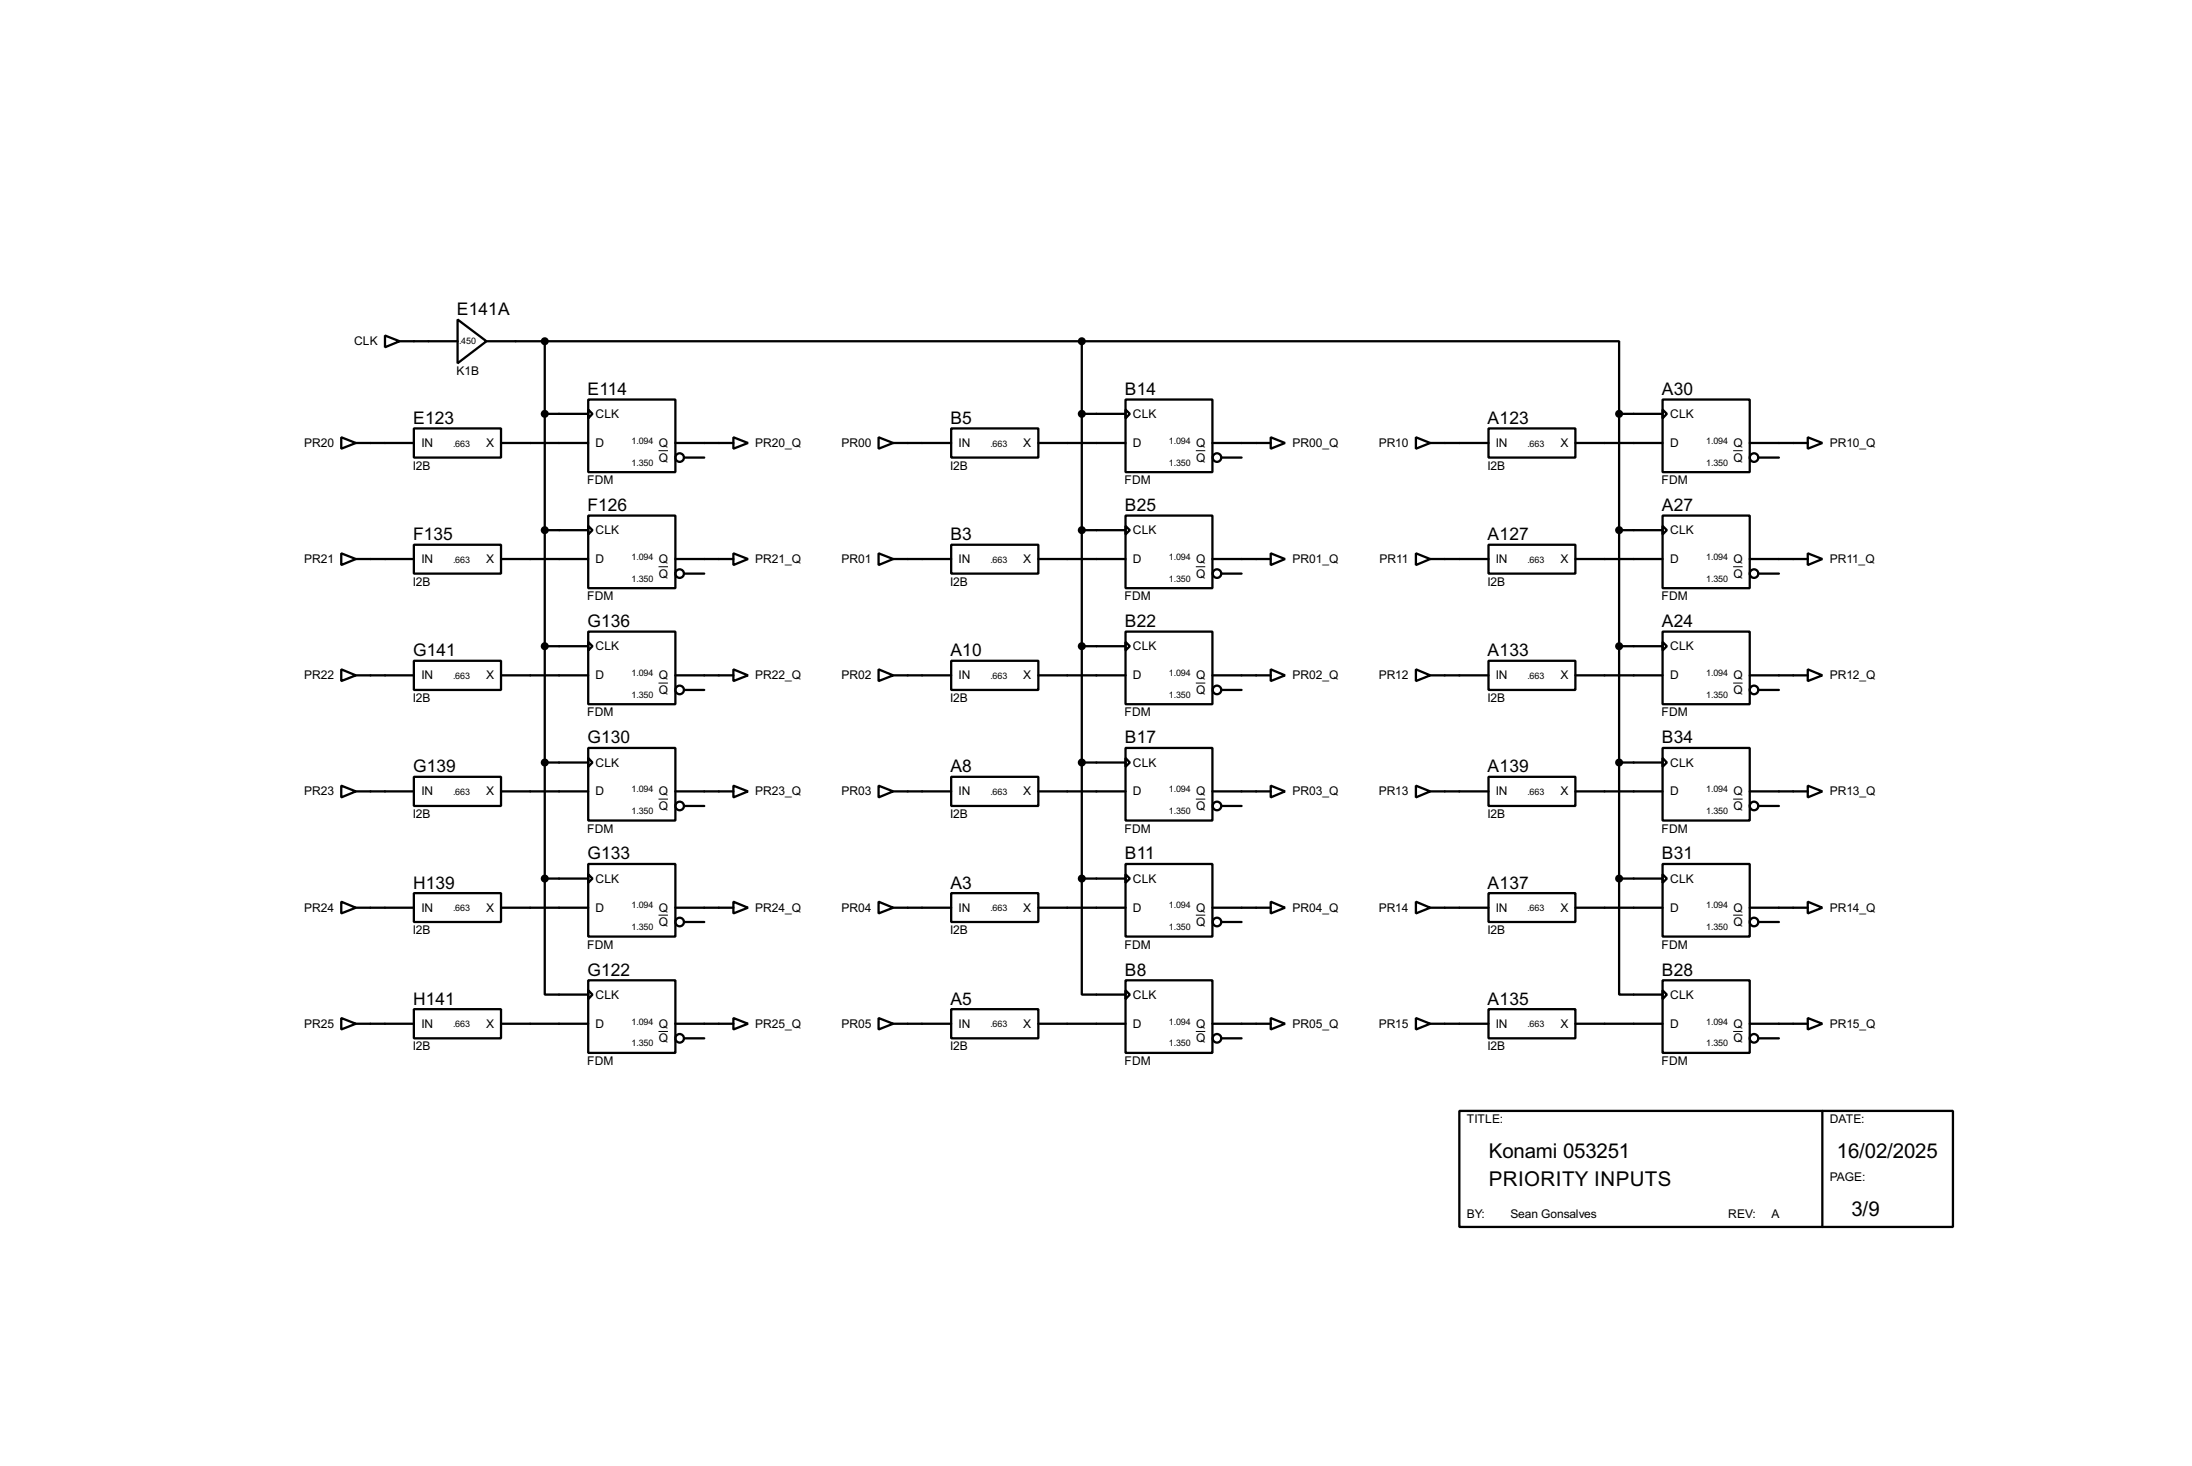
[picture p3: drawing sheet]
<svg xmlns="http://www.w3.org/2000/svg" width="383mm" height="256mm" viewBox="0 0 383 256" stroke-linecap="round" stroke-linejoin="round" font-family="sans-serif">
<g fill="none" stroke="#000" stroke-width=".4">
<path d="M67.4 58.7l2.5 1-2.5 1.1zM69.9 59.7h10.2M80.1 55.9l5 3.8-5 3.9zM85.1 59.7h104.2M95.3 59.7v94M189.3 59.7h94v12.7M189.3 59.7v94M59.7 76.5l2.6 1-2.6 1zM62.3 77.5h10.1M72.4 75h15.3v5.1h-15.3zM87.7 77.5h15.2M95.3 72.4h7.6"/>
<path d="M102.9 69.9h15.3v12.7h-15.3zM102.9 71.7l.8 .7-.8 .8zM118.2 77.5h10.1M128.3 76.5l2.6 1-2.6 1zM153.7 76.5l2.6 1-2.6 1zM156.3 77.5h10.1M166.4 75h15.3v5.1h-15.3zM181.7 77.5h15.2M189.3 72.4h7.6M196.9 69.9h15.2v12.7h-15.2zM196.9 71.7l.8 .7-.8 .8zM212.1 77.5h10.2"/>
<path d="M222.3 76.5l2.5 1-2.5 1zM247.7 76.5l2.5 1-2.5 1zM250.2 77.5h10.2M260.4 75h15.2v5.1h-15.2zM275.6 77.5h15.3M283.3 72.4v81.3M283.3 72.4h7.6M290.9 69.9h15.2v12.7h-15.2zM290.9 71.7l.7 .7-.7 .8zM306.1 77.5h10.2M316.3 76.5l2.5 1-2.5 1zM59.7 96.8l2.6 1-2.6 1.1z"/>
<path d="M62.3 97.8h10.1M72.4 95.3h15.3v5.1h-15.3zM87.7 97.8h15.2M95.3 92.8h7.6M102.9 90.2h15.3v12.7h-15.3zM102.9 92l.8 .8-.8 .7zM118.2 97.8h10.1M119.7 80.1h3.5M128.3 96.8l2.6 1-2.6 1.1zM153.7 96.8l2.6 1-2.6 1.1zM156.3 97.8h10.1M166.4 95.3h15.3v5.1h-15.3z"/>
<path d="M181.7 97.8h15.2M189.3 92.8h7.6M196.9 90.2h15.2v12.7h-15.2zM196.9 92l.8 .8-.8 .7zM212.1 97.8h10.2M213.7 80.1h3.5M222.3 96.8l2.5 1-2.5 1.1zM247.7 96.8l2.5 1-2.5 1.1zM250.2 97.8h10.2M260.4 95.3h15.2v5.1h-15.2zM275.6 97.8h15.3M283.3 92.8h7.6"/>
<path d="M290.9 90.2h15.2v12.7h-15.2zM290.9 92l.7 .8-.7 .7zM306.1 97.8h10.2M307.6 80.1h3.6M316.3 96.8l2.5 1-2.5 1.1zM59.7 117.1l2.6 1.1-2.6 1zM62.3 118.2h10.1M72.4 115.6h15.3v5.1h-15.3zM87.7 118.2h15.2M95.3 113.1h7.6M102.9 110.5h15.3v12.7h-15.3zM102.9 112.3l.8 .8-.8 .7z"/>
<path d="M118.2 118.2h10.1M119.7 100.4h3.5M128.3 117.1l2.6 1.1-2.6 1zM153.7 117.1l2.6 1.1-2.6 1zM156.3 118.2h10.1M166.4 115.6h15.3v5.1h-15.3zM181.7 118.2h15.2M189.3 113.1h7.6M196.9 110.5h15.2v12.7h-15.2zM196.9 112.3l.8 .8-.8 .7zM212.1 118.2h10.2M213.7 100.4h3.5"/>
<path d="M222.3 117.1l2.5 1.1-2.5 1zM247.7 117.1l2.5 1.1-2.5 1zM250.2 118.2h10.2M260.4 115.6h15.2v5.1h-15.2zM275.6 118.2h15.3M283.3 113.1h7.6M290.9 110.5h15.2v12.7h-15.2zM290.9 112.3l.7 .8-.7 .7zM306.1 118.2h10.2M307.6 100.4h3.6M316.3 117.1l2.5 1.1-2.5 1zM59.7 137.5l2.6 1-2.6 1z"/>
<path d="M62.3 138.5h10.1M72.4 135.9h15.3v5.1h-15.3zM87.7 138.5h15.2M95.3 133.4h7.6M102.9 130.9h15.3v12.7h-15.3zM102.9 132.6l.8 .8-.8 .8zM118.2 138.5h10.1M119.7 120.7h3.5M128.3 137.5l2.6 1-2.6 1zM153.7 137.5l2.6 1-2.6 1zM156.3 138.5h10.1M166.4 135.9h15.3v5.1h-15.3z"/>
<path d="M181.7 138.5h15.2M189.3 133.4h7.6M196.9 130.9h15.2v12.7h-15.2zM196.9 132.6l.8 .8-.8 .8zM212.1 138.5h10.2M213.7 120.7h3.5M222.3 137.5l2.5 1-2.5 1zM247.7 137.5l2.5 1-2.5 1zM250.2 138.5h10.2M260.4 135.9h15.2v5.1h-15.2zM275.6 138.5h15.3M283.3 133.4h7.6"/>
<path d="M290.9 130.9h15.2v12.7h-15.2zM290.9 132.6l.7 .8-.7 .8zM306.1 138.5h10.2M307.6 120.7h3.6M316.3 137.5l2.5 1-2.5 1zM59.7 157.8l2.6 1-2.6 1zM62.3 158.8h10.1M72.4 156.3h15.3v5h-15.3zM87.7 158.8h15.2M95.3 153.7v20.3h7.6M95.3 153.7h7.6M102.9 151.2h15.3v12.7h-15.3z"/>
<path d="M102.9 153l.8 .7-.8 .8zM118.2 158.8h10.1M119.7 141h3.5M128.3 157.8l2.6 1-2.6 1zM153.7 157.8l2.6 1-2.6 1zM156.3 158.8h10.1M166.4 156.3h15.3v5h-15.3zM181.7 158.8h15.2M189.3 153.7v20.3h7.6M189.3 153.7h7.6M196.9 151.2h15.2v12.7h-15.2zM196.9 153l.8 .7-.8 .8z"/>
<path d="M212.1 158.8h10.2M213.7 141h3.5M222.3 157.8l2.5 1-2.5 1zM247.7 157.8l2.5 1-2.5 1zM250.2 158.8h10.2M260.4 156.3h15.2v5h-15.2zM275.6 158.8h15.3M283.3 153.7v20.3h7.6M283.3 153.7h7.6M290.9 151.2h15.2v12.7h-15.2zM290.9 153l.7 .7-.7 .8zM306.1 158.8h10.2"/>
<path d="M307.6 141h3.6M316.3 157.8l2.5 1-2.5 1zM59.7 178.1l2.6 1-2.6 1zM62.3 179.1h10.1M72.4 176.6h15.3v5.1h-15.3zM87.7 179.1h15.2M102.9 171.5h15.3v12.7h-15.3zM102.9 173.3l.8 .7-.8 .8zM118.2 179.1h10.1M119.7 161.3h3.5M128.3 178.1l2.6 1-2.6 1zM153.7 178.1l2.6 1-2.6 1z"/>
<path d="M156.3 179.1h10.1M166.4 176.6h15.3v5.1h-15.3zM181.7 179.1h15.2M196.9 171.5h15.2v12.7h-15.2zM196.9 173.3l.8 .7-.8 .8zM212.1 179.1h10.2M213.7 161.3h3.5M222.3 178.1l2.5 1-2.5 1zM247.7 178.1l2.5 1-2.5 1zM250.2 179.1h10.2M260.4 176.6h15.2v5.1h-15.2zM275.6 179.1h15.3"/>
<path d="M290.9 171.5h15.2v12.7h-15.2zM290.9 173.3l.7 .7-.7 .8zM306.1 179.1h10.2M307.6 161.3h3.6M316.3 178.1l2.5 1-2.5 1zM119.7 181.7h3.5M213.7 181.7h3.5M255.3 194.4h86.4v20.3h-86.4zM307.6 181.7h3.6M318.8 194.4v20.3"/>
<circle cx="118.9" cy="80.1" r=".75"/>
<circle cx="212.9" cy="80.1" r=".75"/>
<circle cx="306.8" cy="80.1" r=".75"/>
<circle cx="118.9" cy="100.4" r=".75"/>
<circle cx="212.9" cy="100.4" r=".75"/>
<circle cx="306.8" cy="100.4" r=".75"/>
<circle cx="118.9" cy="120.7" r=".75"/>
<circle cx="212.9" cy="120.7" r=".75"/>
<circle cx="306.8" cy="120.7" r=".75"/>
<circle cx="118.9" cy="141" r=".75"/>
<circle cx="212.9" cy="141" r=".75"/>
<circle cx="306.8" cy="141" r=".75"/>
<circle cx="118.9" cy="161.3" r=".75"/>
<circle cx="212.9" cy="161.3" r=".75"/>
<circle cx="306.8" cy="161.3" r=".75"/>
<circle cx="118.9" cy="181.7" r=".75"/>
<circle cx="212.9" cy="181.7" r=".75"/>
<circle cx="306.8" cy="181.7" r=".75"/>
</g>
<g fill="none" stroke="#000" stroke-width=".17">
<path d="M115.2 78.9h1.7M209.2 78.9h1.7M303.2 78.9h1.7M115.2 99.2h1.7M209.2 99.2h1.7M303.2 99.2h1.7M115.2 119.5h1.7M209.2 119.5h1.7M303.2 119.5h1.7M115.2 139.8h1.7M209.2 139.8h1.7M303.2 139.8h1.7"/>
<path d="M115.2 160.1h1.7M209.2 160.1h1.7M303.2 160.1h1.7M115.2 180.5h1.7M209.2 180.5h1.7M303.2 180.5h1.7"/>
</g>
<g fill="#000" stroke="#000" stroke-width=".4">
<circle cx="95.3" cy="59.7" r=".5"/>
<circle cx="189.2" cy="59.7" r=".5"/>
<circle cx="95.3" cy="72.4" r=".5"/>
<circle cx="189.2" cy="72.4" r=".5"/>
<circle cx="283.2" cy="72.4" r=".5"/>
<circle cx="95.3" cy="92.8" r=".5"/>
<circle cx="189.2" cy="92.8" r=".5"/>
<circle cx="283.2" cy="92.8" r=".5"/>
<circle cx="95.3" cy="113.1" r=".5"/>
<circle cx="189.2" cy="113.1" r=".5"/>
<circle cx="283.2" cy="113.1" r=".5"/>
<circle cx="95.3" cy="133.4" r=".5"/>
<circle cx="189.2" cy="133.4" r=".5"/>
<circle cx="283.2" cy="133.4" r=".5"/>
<circle cx="95.3" cy="153.7" r=".5"/>
<circle cx="189.2" cy="153.7" r=".5"/>
<circle cx="283.2" cy="153.7" r=".5"/>
</g>
<g font-size="4">
<text x="260.5" y="202.5">Konami 053251</text>
<text x="321.4" y="202.5">16/02/2025</text>
<text x="260.5" y="207.6">PRIORITY INPUTS</text>
<text x="323.9" y="212.7">3/9</text>
</g>
<g font-size="3.4">
<text x="79.9" y="55.1">E141A</text>
<text x="102.8" y="69.1">E114</text>
<text x="196.8" y="69.1">B14</text>
<text x="290.7" y="69.1">A30</text>
<text x="72.3" y="74.1">E123</text>
<text x="166.3" y="74.1">B5</text>
<text x="260.3" y="74.1">A123</text>
<text x="102.8" y="89.4">F126</text>
<text x="196.8" y="89.4">B25</text>
<text x="290.7" y="89.4">A27</text>
<text x="72.3" y="94.5">F135</text>
<text x="166.3" y="94.5">B3</text>
<text x="260.3" y="94.5">A127</text>
<text x="102.8" y="109.7">G136</text>
<text x="196.8" y="109.7">B22</text>
<text x="290.7" y="109.7">A24</text>
<text x="72.3" y="114.8">G141</text>
<text x="166.3" y="114.8">A10</text>
<text x="260.3" y="114.8">A133</text>
<text x="102.8" y="130.1">G130</text>
<text x="196.8" y="130.1">B17</text>
<text x="290.7" y="130.1">B34</text>
<text x="72.3" y="135.1">G139</text>
<text x="166.3" y="135.1">A8</text>
<text x="260.3" y="135.1">A139</text>
<text x="72.3" y="155.5">H139</text>
<text x="102.8" y="150.4">G133</text>
<text x="166.3" y="155.5">A3</text>
<text x="196.8" y="150.4">B11</text>
<text x="260.3" y="155.5">A137</text>
<text x="290.7" y="150.4">B31</text>
<text x="102.8" y="170.7">G122</text>
<text x="196.8" y="170.7">B8</text>
<text x="290.7" y="170.7">B28</text>
<text x="72.3" y="175.8">H141</text>
<text x="166.3" y="175.8">A5</text>
<text x="260.3" y="175.8">A135</text>
</g>
<g font-size="2.4">
<text x="61.9" y="60.4">CLK</text>
<text x="79.9" y="65.6">K1B</text>
<text x="104.2" y="73.1">CLK</text>
<text x="198.2" y="73.1">CLK</text>
<text x="292.2" y="73.1">CLK</text>
<text x="53.2" y="78.2">PR20</text>
<text x="72.2" y="82.2">I2B</text>
<text x="73.7" y="78.2">IN</text>
<text x="85" y="78.2">X</text>
<text x="104.2" y="78.2">D</text>
<text x="115.2" y="78.2">Q</text>
<text x="115.2" y="80.8">Q</text>
<text x="132.1" y="78.2">PR20_Q</text>
<text x="147.2" y="78.2">PR00</text>
<text x="166.2" y="82.2">I2B</text>
<text x="167.7" y="78.2">IN</text>
<text x="179" y="78.2">X</text>
<text x="198.2" y="78.2">D</text>
<text x="209.2" y="78.2">Q</text>
<text x="209.2" y="80.8">Q</text>
<text x="226.1" y="78.2">PR00_Q</text>
<text x="241.2" y="78.2">PR10</text>
<text x="260.2" y="82.2">I2B</text>
<text x="261.7" y="78.2">IN</text>
<text x="273" y="78.2">X</text>
<text x="292.2" y="78.2">D</text>
<text x="303.2" y="78.2">Q</text>
<text x="303.2" y="80.8">Q</text>
<text x="320.1" y="78.2">PR10_Q</text>
<text x="102.7" y="84.7">FDM</text>
<text x="196.7" y="84.7">FDM</text>
<text x="290.7" y="84.7">FDM</text>
<text x="104.2" y="93.5">CLK</text>
<text x="198.2" y="93.5">CLK</text>
<text x="292.2" y="93.5">CLK</text>
<text x="53.2" y="98.5">PR21</text>
<text x="73.7" y="98.5">IN</text>
<text x="85" y="98.5">X</text>
<text x="104.2" y="98.5">D</text>
<text x="115.2" y="98.5">Q</text>
<text x="115.2" y="101.1">Q</text>
<text x="132.1" y="98.5">PR21_Q</text>
<text x="147.2" y="98.5">PR01</text>
<text x="167.7" y="98.5">IN</text>
<text x="179" y="98.5">X</text>
<text x="198.2" y="98.5">D</text>
<text x="209.2" y="98.5">Q</text>
<text x="209.2" y="101.1">Q</text>
<text x="226.1" y="98.5">PR01_Q</text>
<text x="241.3" y="98.5">PR11</text>
<text x="261.7" y="98.5">IN</text>
<text x="273" y="98.5">X</text>
<text x="292.2" y="98.5">D</text>
<text x="303.2" y="98.5">Q</text>
<text x="303.2" y="101.1">Q</text>
<text x="320.1" y="98.5">PR11_Q</text>
<text x="72.2" y="102.5">I2B</text>
<text x="102.7" y="105">FDM</text>
<text x="166.2" y="102.5">I2B</text>
<text x="196.7" y="105">FDM</text>
<text x="260.2" y="102.5">I2B</text>
<text x="290.7" y="105">FDM</text>
<text x="104.2" y="113.8">CLK</text>
<text x="198.2" y="113.8">CLK</text>
<text x="292.2" y="113.8">CLK</text>
<text x="53.2" y="118.9">PR22</text>
<text x="73.7" y="118.9">IN</text>
<text x="85" y="118.9">X</text>
<text x="104.2" y="118.9">D</text>
<text x="115.2" y="118.9">Q</text>
<text x="132.1" y="118.9">PR22_Q</text>
<text x="147.2" y="118.9">PR02</text>
<text x="167.7" y="118.9">IN</text>
<text x="179" y="118.9">X</text>
<text x="198.2" y="118.9">D</text>
<text x="209.2" y="118.9">Q</text>
<text x="226.1" y="118.9">PR02_Q</text>
<text x="241.2" y="118.9">PR12</text>
<text x="261.7" y="118.9">IN</text>
<text x="273" y="118.9">X</text>
<text x="292.2" y="118.9">D</text>
<text x="303.2" y="118.9">Q</text>
<text x="320.1" y="118.9">PR12_Q</text>
<text x="72.2" y="122.8">I2B</text>
<text x="102.7" y="125.3">FDM</text>
<text x="115.2" y="121.4">Q</text>
<text x="166.2" y="122.8">I2B</text>
<text x="196.7" y="125.3">FDM</text>
<text x="209.2" y="121.4">Q</text>
<text x="260.2" y="122.8">I2B</text>
<text x="290.7" y="125.3">FDM</text>
<text x="303.2" y="121.4">Q</text>
<text x="104.2" y="134.1">CLK</text>
<text x="198.2" y="134.1">CLK</text>
<text x="292.2" y="134.1">CLK</text>
<text x="53.2" y="139.2">PR23</text>
<text x="72.2" y="143.1">I2B</text>
<text x="73.7" y="139.2">IN</text>
<text x="85" y="139.2">X</text>
<text x="104.2" y="139.2">D</text>
<text x="115.2" y="139.2">Q</text>
<text x="115.2" y="141.7">Q</text>
<text x="132.1" y="139.2">PR23_Q</text>
<text x="147.2" y="139.2">PR03</text>
<text x="166.2" y="143.1">I2B</text>
<text x="167.7" y="139.2">IN</text>
<text x="179" y="139.2">X</text>
<text x="198.2" y="139.2">D</text>
<text x="209.2" y="139.2">Q</text>
<text x="209.2" y="141.7">Q</text>
<text x="226.1" y="139.2">PR03_Q</text>
<text x="241.2" y="139.2">PR13</text>
<text x="260.2" y="143.1">I2B</text>
<text x="261.7" y="139.2">IN</text>
<text x="273" y="139.2">X</text>
<text x="292.2" y="139.2">D</text>
<text x="303.2" y="139.2">Q</text>
<text x="303.2" y="141.7">Q</text>
<text x="320.1" y="139.2">PR13_Q</text>
<text x="102.7" y="145.7">FDM</text>
<text x="196.7" y="145.7">FDM</text>
<text x="290.7" y="145.7">FDM</text>
<text x="104.2" y="154.4">CLK</text>
<text x="198.2" y="154.4">CLK</text>
<text x="292.2" y="154.4">CLK</text>
<text x="53.2" y="159.5">PR24</text>
<text x="73.7" y="159.5">IN</text>
<text x="85" y="159.5">X</text>
<text x="104.2" y="159.5">D</text>
<text x="115.2" y="159.5">Q</text>
<text x="132.1" y="159.5">PR24_Q</text>
<text x="147.2" y="159.5">PR04</text>
<text x="167.7" y="159.5">IN</text>
<text x="179" y="159.5">X</text>
<text x="198.2" y="159.5">D</text>
<text x="209.2" y="159.5">Q</text>
<text x="226.1" y="159.5">PR04_Q</text>
<text x="241.2" y="159.5">PR14</text>
<text x="261.7" y="159.5">IN</text>
<text x="273" y="159.5">X</text>
<text x="292.2" y="159.5">D</text>
<text x="303.2" y="159.5">Q</text>
<text x="320.1" y="159.5">PR14_Q</text>
<text x="72.2" y="163.4">I2B</text>
<text x="102.7" y="166">FDM</text>
<text x="115.2" y="162">Q</text>
<text x="166.2" y="163.4">I2B</text>
<text x="196.7" y="166">FDM</text>
<text x="209.2" y="162">Q</text>
<text x="260.2" y="163.4">I2B</text>
<text x="290.7" y="166">FDM</text>
<text x="303.2" y="162">Q</text>
<text x="53.2" y="179.8">PR25</text>
<text x="73.7" y="179.8">IN</text>
<text x="85" y="179.8">X</text>
<text x="104.2" y="174.7">CLK</text>
<text x="104.2" y="179.8">D</text>
<text x="115.2" y="179.8">Q</text>
<text x="132.1" y="179.8">PR25_Q</text>
<text x="147.2" y="179.8">PR05</text>
<text x="167.7" y="179.8">IN</text>
<text x="179" y="179.8">X</text>
<text x="198.2" y="174.7">CLK</text>
<text x="198.2" y="179.8">D</text>
<text x="209.2" y="179.8">Q</text>
<text x="226.1" y="179.8">PR05_Q</text>
<text x="241.2" y="179.8">PR15</text>
<text x="261.7" y="179.8">IN</text>
<text x="273" y="179.8">X</text>
<text x="292.2" y="174.7">CLK</text>
<text x="292.2" y="179.8">D</text>
<text x="303.2" y="179.8">Q</text>
<text x="320.1" y="179.8">PR15_Q</text>
<text x="72.2" y="183.8">I2B</text>
<text x="115.2" y="182.4">Q</text>
<text x="166.2" y="183.8">I2B</text>
<text x="209.2" y="182.4">Q</text>
<text x="260.2" y="183.8">I2B</text>
<text x="303.2" y="182.4">Q</text>
<text x="102.7" y="186.3">FDM</text>
<text x="196.7" y="186.3">FDM</text>
<text x="290.7" y="186.3">FDM</text>
<text x="256.6" y="196.5">TITLE:</text>
<text x="320.1" y="196.5">DATE:</text>
<text x="320.1" y="206.7">PAGE:</text>
<text x="256.6" y="213">BY:</text>
<text x="264.2" y="213">Sean Gonsalves</text>
<text x="302.3" y="213">REV:</text>
<text x="309.9" y="213">A</text>
</g>
<g font-size="1.8">
<text x="80.3" y="60.1">.450</text>
<text x="110.5" y="77.6">1.094</text>
<text x="204.5" y="77.6">1.094</text>
<text x="298.5" y="77.6">1.094</text>
<text x="79.3" y="78.2">.663</text>
<text x="110.5" y="81.5">1.350</text>
<text x="173.3" y="78.2">.663</text>
<text x="204.5" y="81.5">1.350</text>
<text x="267.2" y="78.2">.663</text>
<text x="298.5" y="81.5">1.350</text>
<text x="79.3" y="98.5">.663</text>
<text x="110.5" y="98">1.094</text>
<text x="110.5" y="101.8">1.350</text>
<text x="173.3" y="98.5">.663</text>
<text x="204.5" y="98">1.094</text>
<text x="204.5" y="101.8">1.350</text>
<text x="267.2" y="98.5">.663</text>
<text x="298.5" y="98">1.094</text>
<text x="298.5" y="101.8">1.350</text>
<text x="79.3" y="118.8">.663</text>
<text x="110.5" y="118.3">1.094</text>
<text x="173.3" y="118.8">.663</text>
<text x="204.5" y="118.3">1.094</text>
<text x="267.2" y="118.8">.663</text>
<text x="298.5" y="118.3">1.094</text>
<text x="110.5" y="122.1">1.350</text>
<text x="204.5" y="122.1">1.350</text>
<text x="298.5" y="122.1">1.350</text>
<text x="79.3" y="139.1">.663</text>
<text x="110.5" y="138.6">1.094</text>
<text x="110.5" y="142.4">1.350</text>
<text x="173.3" y="139.1">.663</text>
<text x="204.5" y="138.6">1.094</text>
<text x="204.5" y="142.4">1.350</text>
<text x="267.2" y="139.1">.663</text>
<text x="298.5" y="138.6">1.094</text>
<text x="298.5" y="142.4">1.350</text>
<text x="79.3" y="159.5">.663</text>
<text x="110.5" y="158.9">1.094</text>
<text x="173.3" y="159.5">.663</text>
<text x="204.5" y="158.9">1.094</text>
<text x="267.2" y="159.5">.663</text>
<text x="298.5" y="158.9">1.094</text>
<text x="110.5" y="162.7">1.350</text>
<text x="204.5" y="162.7">1.350</text>
<text x="298.5" y="162.7">1.350</text>
<text x="79.3" y="179.8">.663</text>
<text x="110.5" y="179.3">1.094</text>
<text x="173.3" y="179.8">.663</text>
<text x="204.5" y="179.3">1.094</text>
<text x="267.2" y="179.8">.663</text>
<text x="298.5" y="179.3">1.094</text>
<text x="110.5" y="183.1">1.350</text>
<text x="204.5" y="183.1">1.350</text>
<text x="298.5" y="183.1">1.350</text>
</g>
</svg>
